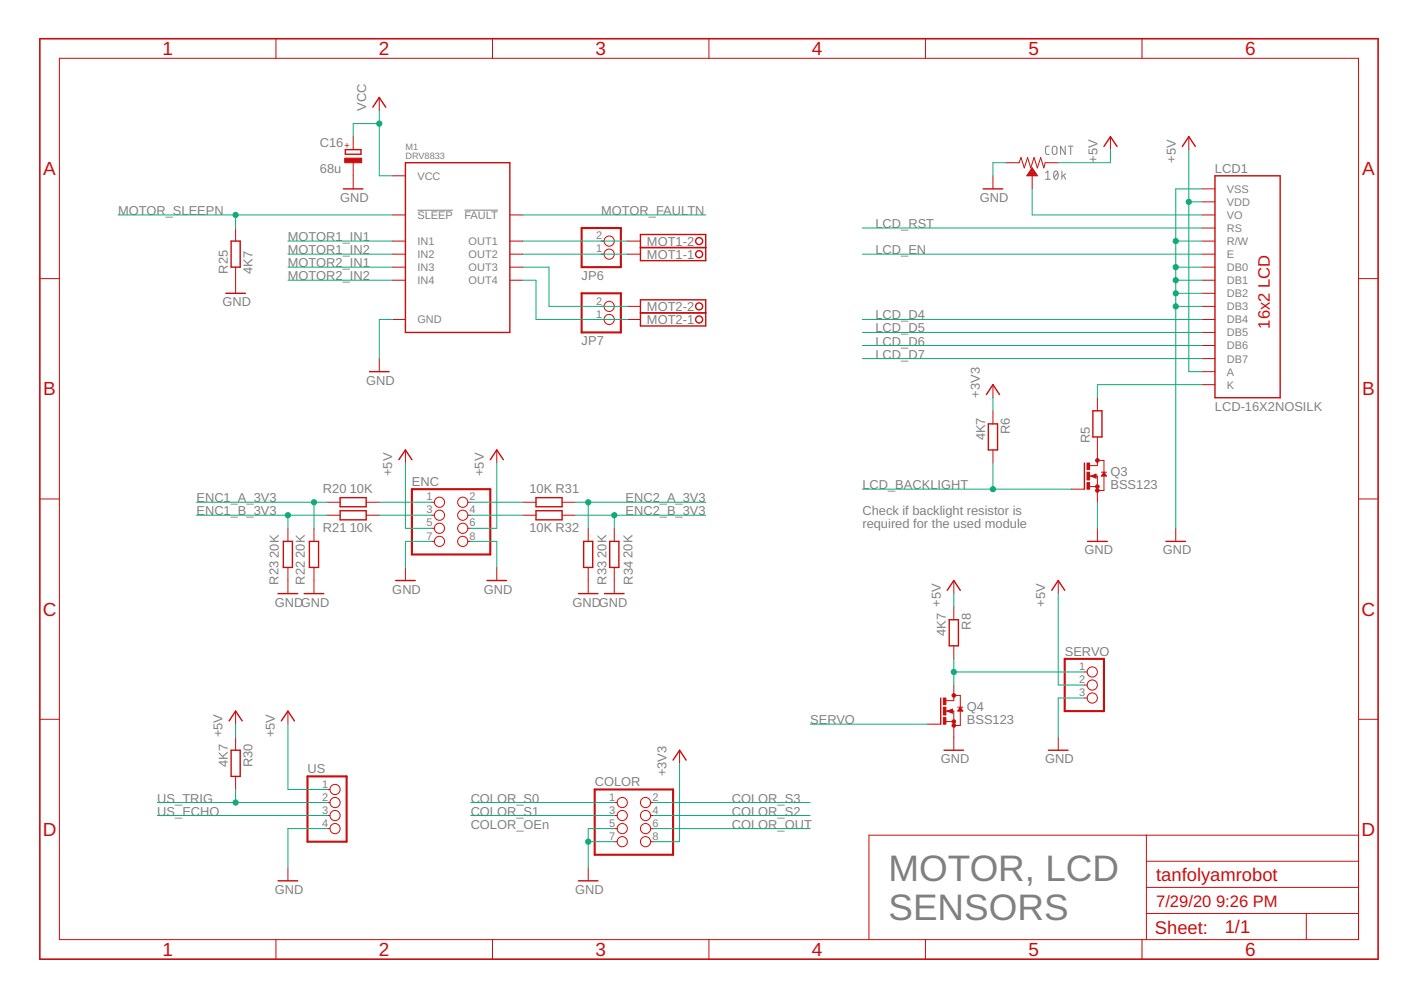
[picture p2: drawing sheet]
<svg xmlns="http://www.w3.org/2000/svg" width="297mm" height="210mm" viewBox="0 0 297 210" stroke-linecap="round" stroke-linejoin="round" font-family="sans-serif">
<g fill="none" stroke="#808080" stroke-width=".21">
<path d="M221.7 36.6l.5-.3v1.7M221.7 38h1M222.5 31h-.6l-.2 .4v1.1l.2 .2 .6 .1M223.2 31.2l.3-.2 .5 .2 .1 1.1a.5 .5 0 0 1-.5 .5 .5 .5 0 0 1-.5-.5zM223.6 36.4l.3-.1a1.04 1.04 0 0 1 0 1.7 1.09 1.09 0 0 1-.3-1.6zM224.3 36.6l-.8 1M225.1 36.3v1.7M225.5 37.2l.4 .8M225.8 31v1.8l-.9-1.8v1.8M225.9 36.8l-.8 .6M226.5 31h1M227 31v1.8"/>
<path d="M88.5 44.6h7.5M98.5 44.6h7.1"/>
</g>
<g fill="none" stroke="#c90d0c" stroke-width=".3">
<path d="M73.2 31.7h3.3v1h-3.3zM79 22.7l1.4-2 1.4 2M86 34.5h22.1v36h-22.1zM234.1 31.1l1.3-2.1 1.4 2.1M250.7 31.1l1.4-2.1 1.3 2.1M257.6 37.3h13.8v47h-13.8zM49 51.1h1.9v5.5h-1.9zM72.8 40h4.2M135.8 49.7h13.8v5.6h-13.8zM135.8 52.5h13.8M208.4 40h4.2M47.9 62.2h4.1"/>
<path d="M78.3 78.8h4.2M135.8 63.6h13.8v5.5h-13.8zM135.8 66.3h13.8M84.6 97.5l1.4-2.1 1.3 2.1M103.9 97.5l1.4-2.1 1.4 2.1M209.1 83.7l1.4-2.1 1.4 2.1M209.5 89.9h2v5.5h-2zM229.9 98.2v5.5M231.7 87.1h1.9v5.5h-1.9zM60.1 114.8h1.9v5.5h-1.9zM65.6 114.8h1.9v5.5h-1.9zM72.1 105.5h5.5v1.9h-5.5z"/>
<path d="M72.1 108.3h5.5v1.9h-5.5zM113.6 105.5h5.6v1.9h-5.6zM113.6 108.3h5.6v1.9h-5.6zM123.7 114.8h2v5.5h-2zM129.3 114.8h1.9v5.5h-1.9zM230.6 114.8h4.2M231.6 100.9l.7 .3v-.5l-.6 .2M234.1 100.4l.2 .4h-.5zM247.2 114.8h4.2M58.9 125.9h4.2M64.5 125.9h4.1M83.9 123.1h4.1"/>
<path d="M103.3 123.1h4.1M122.6 125.9h4.2M128.2 125.9h4.1M200.8 125.2l1.4-2.1 1.4 2.1M201.3 131.4h1.9v5.5h-1.9zM223 125.2l1.4-2.1 1.3 2.1M48.6 152.8l1.4-2 1.4 2M49 159.1h1.9v5.5h-1.9zM59.6 152.8l1.4-2 1.4 2M199.5 148v5.5M200.2 159.1h4.1M201.1 150.8l.7 .2v-.5l-.5 .3"/>
<path d="M203.6 150.2l.3 .4h-.6zM222.3 159.1h4.1M142.7 161.2l1.4-2.1 1.4 2.1M58.9 186.8h4.2M122.6 186.8h4.2"/>
<circle cx="148.2" cy="53.9" r=".74"/>
<circle cx="148.2" cy="51.1" r=".74"/>
<circle cx="148.2" cy="67.7" r=".74"/>
<circle cx="148.2" cy="65" r=".74"/>
</g>
<g fill="none" stroke="#c90d0c" stroke-width=".21">
<path d="M12.6 12.4h275.4v186.8h-275.4zM58.5 8.2v4.2M104.4 8.2v4.2M150.3 8.2v4.2M196.2 8.2v4.2M242.1 8.2v4.2M74.9 29v2.7M74.9 34.5v5.5M80.4 20.7v2.7M83.2 37.3h2.8M210.5 37.3v2.7M213.3 34.5h2.8l.4-1.1 .7 2.2 .7-2.2 .6 2.2 .7-2.2 .7 2.2 .7-2.2 .7 2.2 .3-1.1h2.8"/>
<path d="M217.8 37.2h2.1M217.9 37h1.9M218 36.9h1.7M218.1 36.8h1.5M218.1 36.6h1.4M218.2 36.5h1.2M218.3 36.4h1.1M218.4 36.2h.8M218.5 36.1h.7M218.6 36h.5M218.7 35.8h.3M218.8 35.7h.1"/>
<path d="M218.8 37.3v2.7M218.8 35.6l1.1 1.7h-2.2zM235.4 29v2.7M252.1 29v2.7M8.4 59.1h4.2M50 48.3v2.8M50 56.6v5.6M83.2 56.6h2.8M83.2 59.4h2.8M83.2 53.9h2.8M83.2 51.1h2.8M83.2 45.6h2.8"/>
<path d="M108.1 56.6h2.8M108.1 59.4h2.8M108.1 53.9h2.8M108.1 51.1h2.8M108.1 45.6h2.8M127.5 53.9h.6M127.5 51.1h.6M133 53.9h2.8M133 51.1h2.8M254.8 56.6h2.8M254.8 59.4h2.8M254.8 53.9h2.8"/>
<path d="M254.8 51.1h2.8M254.8 48.3h2.8M254.8 42.8h2.8M254.8 45.6h2.8M254.8 40h2.8M288 59.1h4.2M80.4 76v2.8M83.2 67.7h2.8M127.5 65h.6M127.5 67.7h.6M133 65h2.8M133 67.7h2.8"/>
<path d="M254.8 78.8h2.8M254.8 62.2h2.8M254.8 65h2.8M254.8 67.7h2.8M254.8 70.5h2.8M254.8 73.3h2.8M254.8 76h2.8M86 95.4v2.8M105.3 95.4v2.8M210.5 81.6v2.7M210.5 87.1v2.8M210.5 95.4v2.8"/>
<path d="M232.7 84.3v2.8M232.7 92.6v6.1h-1.7M232.7 97.6h1.4v6.4h-1.4M254.8 81.6h2.8M8.4 105.8h4.2M61 112v2.8M66.6 112v2.8M69.3 106.5h2.8M69.3 109.2h2.8M77.6 106.5h2.8M77.6 109.2h2.8M91.5 106.5h.6"/>
<path d="M91.5 109.2h.6M91.5 112h.6M91.5 114.8h.6M99.2 106.5h.6M99.2 109.2h.6M99.2 112h.6M99.2 114.8h.6M110.9 106.5h2.7M110.9 109.2h2.7M119.2 106.5h2.7M119.2 109.2h2.7M124.7 112v2.8"/>
<path d="M130.2 112v2.8M227.1 103.7h2.8M231 100.9h1.7v5.6M231 103.2h1.7M231.3 100.9l1.1-.4v.9zM232.7 112v2.8M233.5 100.1h1.1M234.1 100.1l.5 .8h-1.1zM249.3 112v2.8M288 105.8h4.2M61 120.3v5.6M66.6 120.3v5.6"/>
<path d="M86 120.3v2.8M105.3 120.3v2.8M124.7 120.3v5.6M130.2 120.3v5.6M202.2 123.1v2.8M202.2 128.6v2.8M202.2 136.9v2.8M224.4 123.1v2.8M8.4 152.5h4.2M50 150.8v2.7M50 156.3v2.8M61 150.8v2.7"/>
<path d="M144.1 159.1v2.7M196.7 153.5h2.8M200.6 150.8h1.6v8.3M200.6 153h1.6M200.8 150.8l1.2-.5v.9zM202.2 145.2v3.3h-1.6M202.2 147.4h1.4v6.4h-1.4M203.1 149.9h1.1M203.6 149.9l.6 .9h-1.1zM224.4 156.3v2.8M229.9 142.5h.6M229.9 145.2h.6"/>
<path d="M229.9 148h.6M288 152.5h4.2M50 164.6v2.8M69.3 170.2h.7M69.3 172.9h.7M69.3 175.7h.7M69.3 167.4h.7M130.2 170.2h.7M130.2 172.9h.7M130.2 175.7h.7M130.2 178.5h.7M137.9 170.2h.7"/>
<path d="M137.9 172.9h.7M137.9 175.7h.7M137.9 178.5h.7M243.1 177.1v22.1M288 177.1h-103.8v22.1M58.5 199.2v4.2M61 184v2.8M104.4 199.2v4.2M124.7 184v2.8M150.3 199.2v4.2M196.2 199.2v4.2M242.1 199.2v4.2"/>
<path d="M243.1 193.7h44.9M243.1 188.2h44.9M243.1 182.6h44.9M277 193.7v5.5"/>
<circle cx="129.2" cy="51.1" r="1.08"/>
<circle cx="129.2" cy="53.9" r="1.08"/>
<circle cx="129.2" cy="67.7" r="1.08"/>
<circle cx="129.2" cy="65" r="1.08"/>
<circle cx="93.2" cy="114.8" r="1.08"/>
<circle cx="93.2" cy="106.5" r="1.08"/>
<circle cx="93.2" cy="109.2" r="1.08"/>
<circle cx="93.2" cy="112" r="1.08"/>
<circle cx="98.1" cy="114.8" r="1.08"/>
<circle cx="98.1" cy="112" r="1.08"/>
<circle cx="98.1" cy="106.5" r="1.08"/>
<circle cx="98.1" cy="109.2" r="1.08"/>
<circle cx="231.6" cy="142.5" r="1.08"/>
<circle cx="231.6" cy="145.2" r="1.08"/>
<circle cx="231.6" cy="148" r="1.08"/>
<circle cx="71" cy="175.7" r="1.08"/>
<circle cx="71" cy="172.9" r="1.08"/>
<circle cx="71" cy="167.4" r="1.08"/>
<circle cx="71" cy="170.2" r="1.08"/>
<circle cx="131.9" cy="178.5" r="1.08"/>
<circle cx="131.9" cy="175.7" r="1.08"/>
<circle cx="131.9" cy="172.9" r="1.08"/>
<circle cx="131.9" cy="170.2" r="1.08"/>
<circle cx="136.9" cy="175.7" r="1.08"/>
<circle cx="136.9" cy="178.5" r="1.08"/>
<circle cx="136.9" cy="172.9" r="1.08"/>
<circle cx="136.9" cy="170.2" r="1.08"/>
</g>
<path d="M123.3 48.3h8.3v8.3h-8.3zM123.3 62.2h8.3v8.3h-8.3zM87.3 103.7h16.6v13.9h-16.6zM225.7 139.7h8.4v11.1h-8.4zM65.2 164.6h8.3v13.9h-8.3zM126.1 167.4h16.6v13.8h-16.6z" fill="none" stroke="#c90d0c" stroke-width=".44"/>
<g fill="#c90d0c" stroke="#c90d0c" stroke-width=".21">
<path d="M73.1 33.5h3.6v1h-3.6z"/>
<path d="M230.5 98.2h.5v1.4h-.5z"/>
<path d="M230.5 102.3h.5v1.4h-.5z"/>
<path d="M230.5 100.1h.5v1.7h-.5z"/>
<path d="M200 148h.6v1.4h-.6z"/>
<path d="M200 152.1h.6v1.4h-.6z"/>
<path d="M200 149.9h.6v1.7h-.6z"/>
</g>
<path d="M8.4 8.2h283.8v195.2h-283.8z" fill="none" stroke="#c90d0c" stroke-width=".34"/>
<g fill="#c90d0c" stroke="#c90d0c" stroke-width=".21">
<circle cx="232.7" cy="104" r=".38"/>
<circle cx="232.7" cy="103.2" r=".38"/>
<circle cx="232.7" cy="97.6" r=".38"/>
<circle cx="202.2" cy="153.8" r=".38"/>
<circle cx="202.2" cy="153" r=".38"/>
<circle cx="202.2" cy="147.4" r=".38"/>
</g>
<g fill="none" stroke="#0dab76" stroke-width=".21">
<path d="M80.4 23.4v13.9h2.8M80.4 26.2h-5.5v2.8M213.3 34.5h-2.8v2.8M235.4 31.7v2.8h-11M252.1 31.7v47.1h2.7M25 45.6h58.2M50 45.6v2.7M61 51.1h22.2M61 56.6h22.2M61 59.4h22.2M61 53.9h22.2M110.9 51.1h22.1"/>
<path d="M110.9 56.6h5.5v8.4h16.6M110.9 59.4h2.7v8.3h19.4M110.9 45.6h38.7M110.9 53.9h22.1M182.8 53.9h72M182.8 48.3h72M218.8 40v5.6h36M249.3 51.1h5.5M249.3 56.6h5.5M249.3 59.4h5.5M252.1 42.8h2.7M254.8 40h-5.5v72"/>
<path d="M83.2 67.7h-2.8v8.3M182.8 67.7h72M182.8 70.5h72M182.8 73.3h72M182.8 76h72M249.3 62.2h5.5M249.3 65h5.5M86 98.2v13.8h5.5M105.3 98.2v13.8h-5.5M210.5 84.3v2.8M210.5 98.2v5.5M254.8 81.6h-22.1v2.7"/>
<path d="M41.7 106.5h27.6M41.7 109.2h27.6M61 109.2v2.8M66.6 106.5v5.5M80.4 106.5h11.1M80.4 109.2h11.1M91.5 114.8h-5.5v5.5M99.8 114.8h5.5v5.5M99.8 106.5h11.1M99.8 109.2h11.1M121.9 106.5h27.7M121.9 109.2h27.7"/>
<path d="M124.7 106.5v5.5M130.2 109.2v2.8M182.8 103.7h44.3M232.7 106.5v5.5M202.2 125.9v2.7M202.2 139.7v5.5M224.4 125.9v19.3h5.5M50 153.5v2.8M61 153.5v13.9h8.3M171.8 153.5h24.9M202.2 142.5h27.7M229.9 148h-5.5v8.3"/>
<path d="M33.4 170.2h35.9M33.4 172.9h35.9M50 167.4v2.8M69.3 175.7h-8.3v8.3M99.8 170.2h30.4M99.8 172.9h30.4M124.7 178.5h5.5M130.2 175.7h-5.5v8.3M138.6 175.7h33.2M138.6 170.2h33.2M138.6 172.9h33.2M144.1 161.8v16.7h-5.5"/>
</g>
<g fill="#0dab76" stroke="#0dab76" stroke-width=".21">
<circle cx="249.3" cy="51.1" r=".55"/>
<circle cx="249.3" cy="56.6" r=".55"/>
<circle cx="249.3" cy="59.4" r=".55"/>
<circle cx="249.3" cy="62.2" r=".55"/>
<circle cx="249.3" cy="65" r=".55"/>
<circle cx="124.7" cy="178.5" r=".55"/>
<circle cx="252.1" cy="42.8" r=".55"/>
<circle cx="210.5" cy="103.7" r=".55"/>
<circle cx="50" cy="170.2" r=".55"/>
<circle cx="80.4" cy="26.2" r=".55"/>
<circle cx="50" cy="45.6" r=".55"/>
<circle cx="66.6" cy="106.5" r=".55"/>
<circle cx="61" cy="109.2" r=".55"/>
<circle cx="124.7" cy="106.5" r=".55"/>
<circle cx="130.2" cy="109.2" r=".55"/>
<circle cx="202.2" cy="142.5" r=".55"/>
</g>
<g font-size="7.8" fill="#808080">
<text x="188.4" y="186.8">MOTOR, LCD</text>
<text x="188.4" y="195.1">SENSORS</text>
</g>
<g font-size="4" fill="#c90d0c">
<text x="34.4" y="11.7">1</text>
<text x="80.3" y="11.7">2</text>
<text x="126.2" y="11.7">3</text>
<text x="172.1" y="11.7">4</text>
<text x="218.1" y="11.7">5</text>
<text x="264" y="11.7">6</text>
<text x="9.2" y="37.1">A</text>
<text x="288.8" y="37.1">A</text>
<text x="9.2" y="83.8">B</text>
<text x="288.8" y="83.8">B</text>
<text x="9.1" y="130.6">C</text>
<text x="288.7" y="130.6">C</text>
<text x="9.1" y="177.3">D</text>
<text x="288.7" y="177.3">D</text>
<text x="34.4" y="202.7">1</text>
<text x="80.3" y="202.7">2</text>
<text x="126.2" y="202.7">3</text>
<text x="172.1" y="202.7">4</text>
<text x="218.1" y="202.7">5</text>
<text x="264" y="202.7">6</text>
</g>
<g font-size="3.9" fill="#c90d0c">
<text x="245.1" y="186.8">tanfolyamrobot</text>
<text x="244.9" y="198">Sheet:</text>
<text x="259.7" y="197.8">1/1</text>
</g>
<g font-size="3.5" fill="#c90d0c">
<text x="269.2" y="69.7" transform="rotate(-90 269.2 69.7)">16x2 LCD</text>
<text x="245.1" y="192.3">7/29/20</text>
<text x="257.8" y="192.3">9:26 PM</text>
</g>
<g font-size="2.7" fill="#808080">
<text x="77.6" y="23.4" transform="rotate(-90 77.6 23.4)">VCC</text>
<text x="67.8" y="31.2">C16</text>
<text x="232.7" y="34.5" transform="rotate(-90 232.7 34.5)">+5V</text>
<text x="249.3" y="34.5" transform="rotate(-90 249.3 34.5)">+5V</text>
<text x="67.8" y="36.7">68u</text>
<text x="257.6" y="36.7">LCD1</text>
<text x="25" y="45.6">MOTOR_SLEEPN</text>
<text x="72.1" y="42.8">GND</text>
<text x="127.5" y="45.6">MOTOR_FAULTN</text>
<text x="207.8" y="42.8">GND</text>
<text x="61" y="51.1">MOTOR1_IN1</text>
<text x="61" y="53.9">MOTOR1_IN2</text>
<text x="137.2" y="52.1">MOT1-2</text>
<text x="185.6" y="53.9">LCD_EN</text>
<text x="185.6" y="48.3">LCD_RST</text>
<text x="48.3" y="58" transform="rotate(-90 48.3 58)">R25</text>
<text x="53.6" y="58" transform="rotate(-90 53.6 58)">4K7</text>
<text x="61" y="56.7">MOTOR2_IN1</text>
<text x="61" y="59.4">MOTOR2_IN2</text>
<text x="123.3" y="59.3">JP6</text>
<text x="137.2" y="54.9">MOT1-1</text>
<text x="47.2" y="65">GND</text>
<text x="137.2" y="65.9">MOT2-2</text>
<text x="137.2" y="68.7">MOT2-1</text>
<text x="185.6" y="67.7">LCD_D4</text>
<text x="185.6" y="70.5">LCD_D5</text>
<text x="123.3" y="73.1">JP7</text>
<text x="185.6" y="73.3">LCD_D6</text>
<text x="185.6" y="76">LCD_D7</text>
<text x="77.6" y="81.6">GND</text>
<text x="207.8" y="84.3" transform="rotate(-90 207.8 84.3)">+3V3</text>
<text x="257.6" y="87.1">LCD-16X2NOSILK</text>
<text x="208.9" y="93.4" transform="rotate(-90 208.9 93.4)">4K7</text>
<text x="214.1" y="92" transform="rotate(-90 214.1 92)">R6</text>
<text x="231" y="94" transform="rotate(-90 231 94)">R5</text>
<text x="83.2" y="100.9" transform="rotate(-90 83.2 100.9)">+5V</text>
<text x="102.6" y="100.9" transform="rotate(-90 102.6 100.9)">+5V</text>
<text x="235.4" y="100.9">Q3</text>
<text x="41.7" y="106.5">ENC1_A_3V3</text>
<text x="68.5" y="104.5">R20</text>
<text x="74.2" y="104.6">10K</text>
<text x="87.3" y="103">ENC</text>
<text x="112.2" y="104.6">10K R31</text>
<text x="132.6" y="106.5">ENC2_A_3V3</text>
<text x="182.8" y="103.7">LCD_BACKLIGHT</text>
<text x="235.4" y="103.7">BSS123</text>
<text x="41.7" y="109.2">ENC1_B_3V3</text>
<text x="68.5" y="112.8">R21</text>
<text x="74.2" y="112.9">10K</text>
<text x="112.2" y="112.9">10K R32</text>
<text x="132.6" y="109.2">ENC2_B_3V3</text>
<text x="182.8" y="109.1">Check if backlight resistor is</text>
<text x="182.8" y="112">required for the used module</text>
<text x="59.1" y="118.3" transform="rotate(-90 59.1 118.3)">20K</text>
<text x="64.6" y="118.3" transform="rotate(-90 64.6 118.3)">20K</text>
<text x="128.6" y="118.3" transform="rotate(-90 128.6 118.3)">20K</text>
<text x="134.1" y="118.3" transform="rotate(-90 134.1 118.3)">20K</text>
<text x="229.9" y="117.6">GND</text>
<text x="246.5" y="117.6">GND</text>
<text x="59.1" y="124" transform="rotate(-90 59.1 124)">R23</text>
<text x="64.6" y="124" transform="rotate(-90 64.6 124)">R22</text>
<text x="83.2" y="125.9">GND</text>
<text x="102.6" y="125.9">GND</text>
<text x="128.6" y="124" transform="rotate(-90 128.6 124)">R33</text>
<text x="134.1" y="124" transform="rotate(-90 134.1 124)">R34</text>
<text x="58.3" y="128.6">GNDGND</text>
<text x="121.4" y="128.6">GNDGND</text>
<text x="199.5" y="128.6" transform="rotate(-90 199.5 128.6)">+5V</text>
<text x="221.6" y="128.6" transform="rotate(-90 221.6 128.6)">+5V</text>
<text x="200.6" y="134.9" transform="rotate(-90 200.6 134.9)">4K7</text>
<text x="205.8" y="133.5" transform="rotate(-90 205.8 133.5)">R8</text>
<text x="225.8" y="139">SERVO</text>
<text x="171.8" y="153.5">SERVO</text>
<text x="205" y="153.5">BSS123</text>
<text x="205" y="150.8">Q4</text>
<text x="47.2" y="156.3" transform="rotate(-90 47.2 156.3)">+5V</text>
<text x="58.3" y="156.3" transform="rotate(-90 58.3 156.3)">+5V</text>
<text x="199.5" y="161.8">GND</text>
<text x="221.6" y="161.8">GND</text>
<text x="48.3" y="162.6" transform="rotate(-90 48.3 162.6)">4K7</text>
<text x="53.5" y="162.7" transform="rotate(-90 53.5 162.7)">R30</text>
<text x="65.2" y="163.9">US</text>
<text x="126.1" y="166.7">COLOR</text>
<text x="141.3" y="164.6" transform="rotate(-90 141.3 164.6)">+3V3</text>
<text x="33.4" y="170.2">US_TRIG</text>
<text x="33.4" y="172.9">US_ECHO</text>
<text x="99.8" y="172.9">COLOR_S1</text>
<text x="99.8" y="170.2">COLOR_S0</text>
<text x="155.2" y="172.9">COLOR_S2</text>
<text x="155.2" y="170.2">COLOR_S3</text>
<text x="99.8" y="175.7">COLOR_OEn</text>
<text x="155.2" y="175.7">COLOR_OUT</text>
<text x="58.3" y="189.5">GND</text>
<text x="121.9" y="189.5">GND</text>
</g>
<g font-size="2.3" fill="#808080">
<text x="88.5" y="38.1">VCC</text>
<text x="260.1" y="40.9">VSS</text>
<text x="88.5" y="46.4">SLEEP</text>
<text x="98.5" y="46.4">FAULT</text>
<text x="260.1" y="43.6">VDD</text>
<text x="260.1" y="46.4">VO</text>
<text x="88.5" y="51.9">IN1</text>
<text x="99.3" y="51.9">OUT1</text>
<text x="126.4" y="53.5">1</text>
<text x="126.4" y="50.7">2</text>
<text x="260.1" y="51.9">R/W</text>
<text x="260.1" y="49.2">RS</text>
<text x="88.5" y="54.7">IN2</text>
<text x="88.5" y="57.5">IN3</text>
<text x="99.3" y="54.7">OUT2</text>
<text x="99.3" y="57.5">OUT3</text>
<text x="260.1" y="57.5">DB0</text>
<text x="260.1" y="54.7">E</text>
<text x="88.5" y="60.2">IN4</text>
<text x="99.3" y="60.2">OUT4</text>
<text x="126.4" y="64.6">2</text>
<text x="260.1" y="60.2">DB1</text>
<text x="260.1" y="63">DB2</text>
<text x="260.1" y="65.8">DB3</text>
<text x="88.5" y="68.6">GND</text>
<text x="126.4" y="67.3">1</text>
<text x="260.1" y="68.6">DB4</text>
<text x="260.1" y="71.3">DB5</text>
<text x="260.1" y="74.1">DB6</text>
<text x="260.1" y="76.9">DB7</text>
<text x="260.1" y="79.6">A</text>
<text x="260.1" y="82.4">K</text>
<text x="90.4" y="106.1">1</text>
<text x="99.6" y="106.1">2</text>
<text x="90.4" y="108.9">3</text>
<text x="90.4" y="111.6">5</text>
<text x="99.6" y="108.9">4</text>
<text x="99.6" y="111.6">6</text>
<text x="90.4" y="114.4">7</text>
<text x="99.6" y="114.4">8</text>
<text x="228.8" y="142.1">1</text>
<text x="228.8" y="144.8">2</text>
<text x="228.8" y="147.6">3</text>
<text x="68.3" y="167">1</text>
<text x="68.3" y="169.8">2</text>
<text x="68.3" y="172.5">3</text>
<text x="129.2" y="169.8">1</text>
<text x="129.2" y="172.5">3</text>
<text x="138.3" y="169.8">2</text>
<text x="138.3" y="172.5">4</text>
<text x="68.3" y="175.3">4</text>
<text x="129.2" y="175.3">5</text>
<text x="129.2" y="178.1">7</text>
<text x="138.3" y="175.3">6</text>
<text x="138.3" y="178.1">8</text>
</g>
<text font-size="1.9" fill="#c90d0c" x="74.2" y="31.3" transform="rotate(-90 74.2 31.3)">+</text>
<g font-size="1.9" fill="#808080">
<text x="86" y="33.7">DRV8833</text>
<text x="86" y="31.7">M1</text>
</g>
</svg>
